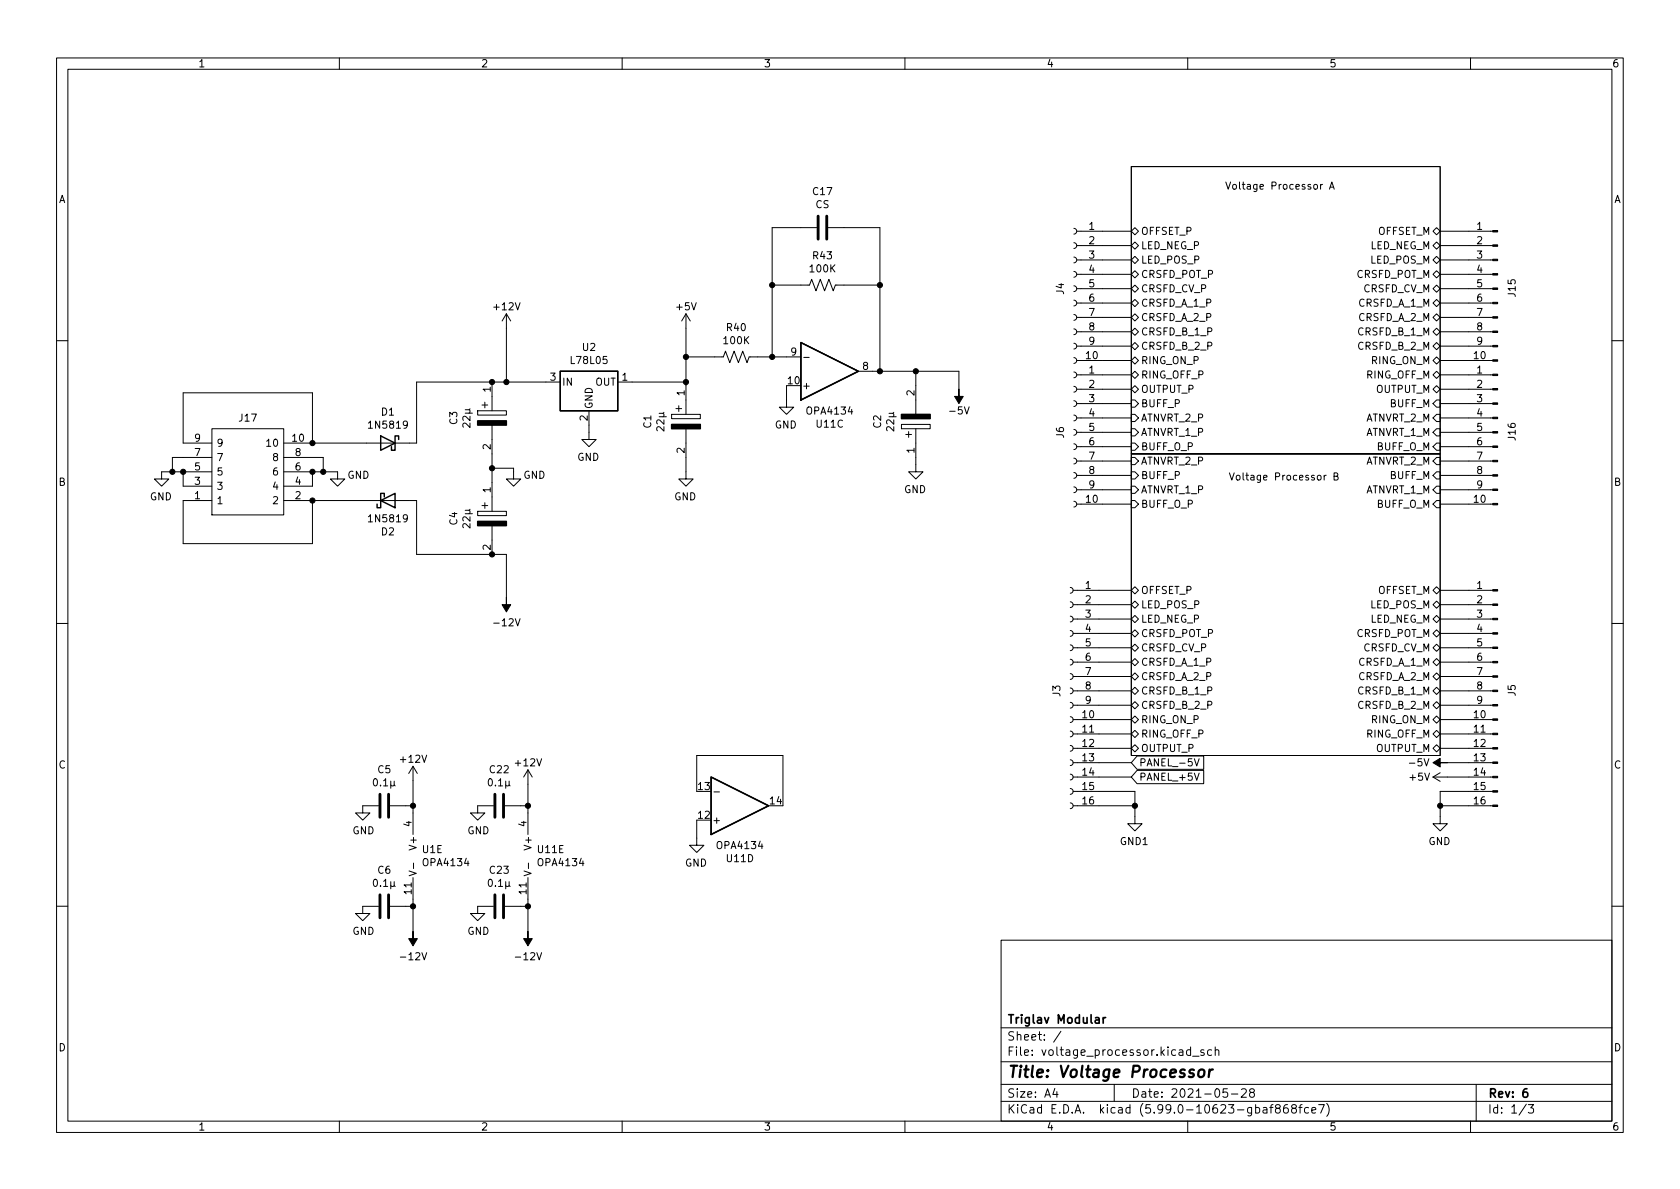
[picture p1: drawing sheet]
<svg xmlns="http://www.w3.org/2000/svg" width="297mm" height="210mm" viewBox="0 0 297 210" stroke-linecap="round" stroke-linejoin="round" font-family="sans-serif">
<g fill="none" stroke="#000" stroke-width=".18">
<path d="M10 10.2h277v190.1h-277zM12 12.2h273v186.1h-273zM60 10.2v2M110 10.2v2M160 10.2v2M210 10.2v2M260 10.2v2M200 29.5h54.6v50.8h-54.6zM216.7 32.2l.5 1.3 .4-1.3M235.1 33.5l.4-1.3 .4 1.3M235.2 33.1h.6M89.5 55.5l-.7 1.3"/>
<path d="M89.5 55.5v12.1M89.5 55.5l.8 1.3M121.3 55.5v17.8M121.3 55.5l-.8 1.3M121.3 55.5l.7 1.3M136.5 50.4h6.6l.4-1 .8 2 .7-2 .8 2 .8-2 .7 2 .4-1h7.9M144.4 40.3h-7.9v22.8M146.4 40.3h9.2v25.4M189.9 58.2l.3 .1 .2 .4-.2 .3-.3 .2M189.9 55.6l.3 .2 .2 .3-.2 .4-.3 .1M189.9 53.1l.3 .1 .2 .4-.2 .3-.3 .2M189.9 50.5l.3 .2 .2 .3-.2 .4-.3 .2"/>
<path d="M189.9 48l.3 .1 .2 .4-.2 .4-.3 .1M189.9 45.5l.3 .1 .2 .4-.2 .3-.3 .2M189.9 42.9l.3 .2 .2 .3-.2 .4-.3 .1M189.9 40.4l.3 .1 .2 .4-.2 .3-.3 .2M190.4 58.7h9.6M190.4 56.1h9.6M190.4 53.6h9.6M190.4 51h9.6M190.4 48.5h9.6M190.4 46h9.6M190.4 43.4h9.6M190.4 40.9h9.6"/>
<path d="M200 40.9l.7-.6 .6 .6-.6 .6zM200 46l.7-.7 .6 .7-.6 .6zM200 48.5l.7-.6 .6 .6-.6 .6zM200 51l.7-.6 .6 .6-.6 .7zM200 53.6l.7-.6 .6 .6-.6 .6zM200 56.1l.7-.6 .6 .6-.6 .7zM200 58.7l.7-.7 .6 .7-.6 .6zM200.7 42.8l.6 .6-.6 .7-.7-.7zM253.4 40.9l.6-.6 .6 .6-.6 .6zM253.4 43.4l.6-.6 .6 .6-.6 .7zM253.4 46l.6-.7 .6 .7-.6 .6zM253.4 48.5l.6-.6 .6 .6-.6 .6z"/>
<path d="M253.4 51l.6-.6 .6 .6-.6 .7zM253.4 53.6l.6-.6 .6 .6-.6 .6zM253.4 56.1l.6-.6 .6 .6-.6 .7zM253.4 58.7l.6-.7 .6 .7-.6 .6zM254.6 58.7h9.3M254.6 56.1h9.3M254.6 53.6h9.3M254.6 51h9.3M254.6 48.5h9.3M254.6 46h9.3M254.6 43.4h9.3M254.6 40.9h9.3"/>
<path d="M10 60.2h2M37.5 75.8h12.7v15.3h-12.7zM37.5 78.4h-5.1v-8.9h22.8v8.9M84.5 72.6h5v.8h-5zM85.2 71.6h1M85.7 71.1v1M87 67.6v5M87 75.2v15.2M99.1 67.6h-25.4v10.8h-23.5M104.1 72.6v5.1h-1.2l1.2 1.3 1.3-1.3h-1.3M109.2 67.6h12.1M118.7 73.3h5.1v.7h-5.1z"/>
<path d="M119.5 72.3h1M120 71.7v1.1M121.3 75.8v8.9h-1.3l1.3 1.3 1.3-1.3h-1.3M121.3 63.1h6.6l.4-1 .7 2 .8-2 .8 2 .7-2 .8 2 .4-1h9.1M139.1 68.2v3.8h-1.3l1.3 1.3 1.2-1.3h-1.2M142.1 63.2h1M151.8 65.7h17.7v3.1M159.4 75.1h5.1v.7h-5.1zM160.1 76.8h1.1M160.7 76.3v1M161.9 75.8v7.6h-1.2l1.2 1.3 1.3-1.3h-1.3M161.9 65.7v7.6"/>
<path d="M189.9 78.5l.3 .1 .2 .4-.2 .3-.3 .2M189.9 75.9l.3 .2 .2 .3-.2 .4-.3 .2M189.9 73.4l.3 .1 .2 .4-.2 .4-.3 .1M189.9 70.9l.3 .1 .2 .4-.2 .3-.3 .2M189.9 68.3l.3 .2 .2 .3-.2 .4-.3 .1M189.9 65.8l.3 .1 .2 .4-.2 .3-.3 .2M189.9 63.2l.3 .2 .2 .3-.2 .4-.3 .2M189.9 60.7l.3 .1 .2 .4-.2 .4-.3 .1M190.4 79h9.6M190.4 76.4h9.6M190.4 73.9h9.6M190.4 71.4h9.6"/>
<path d="M190.4 68.8h9.6M190.4 66.3h9.6M190.4 63.7h9.6M190.4 61.2h9.6M200 61.2l.7-.6 .6 .6-.6 .6zM200 66.3l.7-.6 .6 .6-.6 .6zM200 68.8l.7-.6 .6 .6-.6 .7zM200 73.3h.7l.6 .6-.6 .6h-.7zM200 75.8h.7l.6 .6-.6 .7h-.7zM200 78.4h.7l.6 .6-.6 .6h-.7zM200 70.7h.7l.6 .7-.6 .6h-.7zM200.7 63.1l.6 .6-.6 .7-.7-.7z"/>
<path d="M253.4 61.2l.6-.6 .6 .6-.6 .6zM253.4 63.7l.6-.6 .6 .6-.6 .7zM253.4 66.3l.6-.6 .6 .6-.6 .6zM253.4 68.8l.6-.6 .6 .6-.6 .7zM253.4 76.4l.6-.6h.6v1.3h-.6zM253.4 79l.6-.6h.6v1.2h-.6zM254 73.3h.6v1.2h-.6l-.6-.6zM254 70.7h.6v1.3h-.6l-.6-.6zM254.6 79h9.3M254.6 76.4h9.3M254.6 73.9h9.3M254.6 71.4h9.3"/>
<path d="M254.6 68.8h9.3M254.6 66.3h9.3M254.6 63.7h9.3M254.6 61.2h9.3M285 60.2h2M32.4 83.4v2.6h5.1M37.5 83.4h-8.9v1.3h-1.3l1.3 1.3 1.2-1.3h-1.2M37.5 88.5h-5.1v7.6h22.8v-7.6M37.5 80.9h-7v2.5M50.2 83.4h9.5v1.3h-1.3l1.3 1.3 1.3-1.3h-1.3M50.2 88.5h23.5v9.5h15.8v7.7M50.2 80.9h6.9v2.5"/>
<path d="M55.2 83.4v2.6h-5M84.5 90.4h5v.8h-5zM85.2 89.4h1M85.7 88.9v1M87 82.8h3.8v1.9h-1.3l1.3 1.3 1.3-1.3h-1.3M87 93v5M189.9 88.6l.3 .2 .2 .3-.2 .4-.3 .2M189.9 86.1l.3 .1 .2 .4-.2 .4-.3 .1M189.9 83.6l.3 .1 .2 .4-.2 .3-.3 .2M189.9 81l.3 .2 .2 .3-.2 .4-.3 .1M190.4 89.1h9.6M190.4 86.6h9.6"/>
<path d="M190.4 84.1h9.6M190.4 81.5h9.6M200 80.3h54.6v53.3h-54.6zM200 80.9h.7l.6 .6-.6 .7h-.7zM200 86h.7l.6 .6-.6 .6h-.7zM200 88.5h.7l.6 .6-.6 .7h-.7zM200 83.4h.7l.6 .7-.6 .6h-.7zM217.4 83.6l.4 1.3 .4-1.3M235.9 84.2h.5l.1-.2v-.3l-.6-.1v1.3h.5l.1-.1 .1-.3-.3-.3M253.4 86.6l.6-.6h.6v1.2h-.6zM254 80.9h.6v1.3h-.6l-.6-.7zM254 88.5h.6v1.3h-.6l-.6-.7z"/>
<path d="M254 83.4h.6v1.3h-.6l-.6-.6zM254.6 89.1h9.3M254.6 86.6h9.3M254.6 84.1h9.3M254.6 81.5h9.3M10 110.2h2M189.2 119.1l.4 .2 .1 .3-.1 .4-.4 .1M189.2 116.6l.4 .1 .1 .4-.1 .3-.4 .2M189.2 114l.4 .2 .1 .3-.1 .4-.4 .2M189.2 111.5l.4 .1 .1 .4-.1 .4-.4 .1M189.2 109l.4 .1 .1 .4-.1 .3-.4 .2M189.2 106.4l.4 .2 .1 .3-.1 .4-.4 .1"/>
<path d="M189.2 103.9l.4 .1 .1 .4-.1 .3-.4 .2M189.7 119.6h10.3M189.7 117.1h10.3M189.7 114.5h10.3M189.7 112h10.3M189.7 109.5h10.3M189.7 106.9h10.3M189.7 104.4h10.3M200 104.4l.7-.6 .6 .6-.6 .6zM200 109.5l.7-.7 .6 .7-.6 .6zM200 106.9l.7-.6 .6 .6-.6 .7zM200 112l.7-.6 .6 .6-.6 .6z"/>
<path d="M200 114.5l.7-.6 .6 .6-.6 .7zM200 117.1l.7-.6 .6 .6-.6 .6zM200 119.6l.7-.6 .6 .6-.6 .7zM253.4 104.4l.6-.6 .6 .6-.6 .6zM253.4 109.5l.6-.7 .6 .7-.6 .6zM253.4 106.9l.6-.6 .6 .6-.6 .7zM253.4 112l.6-.6 .6 .6-.6 .6zM253.4 114.5l.6-.6 .6 .6-.6 .7zM253.4 117.1l.6-.6 .6 .6-.6 .6zM253.4 119.6l.6-.6 .6 .6-.6 .7zM254.6 119.6h9.3M254.6 117.1h9.3"/>
<path d="M254.6 114.5h9.3M254.6 112h9.3M254.6 109.5h9.3M254.6 106.9h9.3M254.6 104.4h9.3M285 110.2h2M73 135.5l-.7 1.3M73 135.5v12.1M73 135.5l.8 1.3M93.3 136.1v11.5M93.3 136.1l-.7 1.3M93.3 136.1l.8 1.3"/>
<path d="M123.2 139.9v-6.3h15.2v8.9M189.2 139.4l.4 .2 .1 .3-.1 .4-.4 .2M189.2 136.9l.4 .1 .1 .4-.1 .4-.4 .1M189.2 134.4l.4 .1 .1 .4-.1 .3-.4 .2M189.2 131.8l.4 .2 .1 .3-.1 .4-.4 .1M189.2 129.3l.4 .1 .1 .4-.1 .3-.4 .2M189.2 126.7l.4 .2 .1 .3-.1 .4-.4 .2M189.2 124.2l.4 .1 .1 .4-.1 .4-.4 .1M189.2 121.7l.4 .1 .1 .4-.1 .3-.4 .2M189.7 139.9h11v5.8h-1.3l1.3 1.2 1.2-1.2h-1.2M189.7 137.4h10.3M189.7 134.9h10.3"/>
<path d="M189.7 132.3h10.3M189.7 129.8h10.3M189.7 127.2h10.3M189.7 124.7h10.3M189.7 122.2h10.3M200 124.7l.7-.6 .6 .6-.6 .6zM200 127.2l.7-.6 .6 .6-.6 .7zM200 129.8l.7-.6 .6 .6-.6 .6zM200.7 121.5l.6 .7-.6 .6-.7-.6zM200.7 131.7l.6 .6-.6 .7-.7-.7zM201 133.7h11.8v2.3h-11.8l-1-1.1zM201 136.2h11.8v2.4h-11.8l-1-1.2z"/>
<path d="M211.2 134.2l.4 1.2 .4-1.2M211.2 136.7l.4 1.3 .4-1.3M253.4 122.2l.6-.7 .6 .7-.6 .6zM253.4 124.7l.6-.6 .6 .6-.6 .6zM253.4 127.2l.6-.6 .6 .6-.6 .7zM253.4 129.8l.6-.6 .6 .6-.6 .6zM253.4 132.3l.6-.6 .6 .6-.6 .7zM253.4 137.4l1.2 .8M253.4 137.4h10.5M254.6 136.6l-1.2 .8M254.6 132.3h9.3M254.6 129.8h9.3"/>
<path d="M254.6 127.2h9.3M254.6 124.7h9.3M254.6 122.2h9.3M255.9 134.9h8M263.9 139.9h-9.3v5.8h-1.2l1.2 1.2 1.3-1.2h-1.3M66.9 142.5h-2.8v1.3h1.3l-1.3 1.2-1.2-1.2h1.2M69 142.5h4M72.3 154l1.3 .4-1.3 .5M73 155.2v9.5M73.1 152.6v1M87.2 142.5h-2.7v1.3h1.2l-1.2 1.2-1.3-1.2h1.3M89.3 142.5h4"/>
<path d="M92.6 154l1.3 .4-1.3 .5M93.3 155.2v9.5M93.4 152.6v1M123.2 145v4.5h-1.3l1.3 1.2 1.3-1.2h-1.3M126.2 140h1M189.2 142l.4 .1 .1 .4-.1 .3-.4 .2M189.7 142.5h11M254.6 142.5h9.3M10 160.2h2M66.9 160.3h-2.8v1.2h1.3l-1.3 1.3-1.2-1.3h1.2M69 160.3h4M87.2 160.3h-2.7v1.2h1.2l-1.2 1.3-1.3-1.3h1.3"/>
<path d="M89.3 160.3h4M177 166.3h108v32h-108zM285 160.2h2M60 198.3v2M110 198.3v2M160 198.3v2M177 194.8h108M177 191.8h108M177 187.8h108M177 181.8h108M186.5 192.5l-.4 1h1M186.9 193v1"/>
<path d="M187.6 182.4l-1.3 1.9M197 191.8v3M210 198.3v2M210.5 185.7l-.4-.1-.3 .3v.4l.1 .3h.6M210.5 185.1v1.5M210.9 186.8h1.1M212.9 185.7l-.4-.1-.2 .2 .1 .3 .5 .1v.4h-.6M214.2 185.7l-.4-.1-.3 .3v.4l.1 .3h.6M214.9 185.8l.2-.2 .3 .1 .1 .9M214.9 185.1v1.5M217 192.5h-.7l-.1 .7 .2-.1 .5 .1 .2 .2-.1 .5-.2 .1-.6-.1M217.7 193.5h1.2"/>
<path d="M219.5 192.7l.6-.2 .2 .2 .1 .3-1 1h1M221.2 193.2l-.3-.3 .1-.2 .2-.2 .4 .1 .2 .2-.1 .2-.6 .2-.2 .3 .1 .4 .2 .1h.4l.2-.3-.1-.4-.2-.1M223.4 195.9h.5l.1 .9M224 196.2l-.5 .1a.29 .29 0 0 0-.2 .2 .29 .29 0 0 0 .2 .3h.5M224.5 195.8h.6M225.1 195.3l-.4 .2v1.3M225.8 196l-.3-.3 .1-.2 .2-.2 .4 .1 .2 .2-.1 .2-.7 .2-.1 .3v.2l.3 .3h.4l.2-.3-.1-.4-.2-.1M227.6 195.3a.59 .59 0 0 0-.7 .7v.5l.2 .3h.4l.2-.1 .1-.5-.2-.2-.4-.1-.3 .3M228.6 196l-.2-.3v-.2l.2-.2 .5 .1 .1 .2-.1 .2-.6 .2-.1 .3v.4l.2 .1h.3l.3-.3-.1-.4-.2-.1M229.6 195.8h.6M230.2 195.3l-.3 .2v1.3M231.4 195.9l-.5-.1-.3 .3v.4l.2 .3h.6"/>
<path d="M231.9 196.3l.7-.1v-.3l-.5-.1-.2 .2 .1 .8h.6M233.1 195.3h1l-.6 1.5M234.6 195.1a1.72 1.72 0 0 1 0 2.3M260 198.3v2M261 191.8v6.5M269.9 195.3l-1.3 1.9M270.2 195.3h1l-.6 .6 .5 .1v.7l-.2 .1h-.5l-.2-.1"/>
</g>
<path d="M195.1 179.9v1M195.5 179.9l-.3 .1-.1 .2M193.7 180h.6v.9M194.3 180.3l-.5 .1a.29 .29 0 0 0-.2 .2 .29 .29 0 0 0 .2 .3h.5M270 192.5a.6 .6 0 0 0-.7 .7v.5l.1 .3h.4l.3-.1v-.5l-.1-.2-.4-.1-.3 .3" fill="none" stroke="#000" stroke-width=".3"/>
<path d="M212 189.3a.52 .52 0 0 1 .6-.2 .52 .52 0 0 1 .4 .4l-.1 .6a.55 .55 0 0 1-.5 .4 .55 .55 0 0 1-.6-.4zM213.9 189.1l-.2 1.4M214.4 189.1l-.4 .1-.2 .3" fill="none" stroke="#000" stroke-width=".4"/>
<g fill="#000" stroke="#000" stroke-width=".18">
<path d="M263.9 58.5h.9v.3h-.9zM263.9 56h.9v.3h-.9zM263.9 53.5h.9v.2h-.9zM263.9 50.9h.9v.3h-.9zM263.9 48.4h.9v.2h-.9zM263.9 45.8h.9v.3h-.9zM263.9 43.3h.9v.3h-.9zM263.9 40.8h.9v.2h-.9zM169.5 68.8v1.3h.8l-.8 1.3-.7-1.3h.7zM263.9 78.9h.9v.2h-.9zM263.9 76.3h.9v.3h-.9zM263.9 73.8h.9v.2h-.9z"/>
<path d="M263.9 71.2h.9v.3h-.9zM263.9 68.7h.9v.3h-.9zM263.9 66.2h.9v.2h-.9zM263.9 63.6h.9v.3h-.9zM263.9 61.1h.9v.2h-.9zM263.9 89h.9v.3h-.9zM263.9 86.5h.9v.2h-.9zM263.9 83.9h.9v.3h-.9zM263.9 81.4h.9v.3h-.9zM89.5 105.7v1.2h.8l-.8 1.3-.7-1.3h.7zM263.9 119.5h.9v.3h-.9zM263.9 117h.9v.2h-.9z"/>
<path d="M263.9 114.4h.9v.3h-.9zM263.9 111.9h.9v.2h-.9zM263.9 109.3h.9v.3h-.9zM263.9 106.8h.9v.3h-.9zM263.9 104.3h.9v.2h-.9zM253.4 134.9l1.2-.8v.8h1.3h-1.3v.7zM263.9 137.3h.9v.2h-.9zM263.9 134.7h.9v.3h-.9zM263.9 132.2h.9v.3h-.9zM263.9 129.7h.9v.2h-.9zM263.9 127.1h.9v.3h-.9zM263.9 124.6h.9v.2h-.9z"/>
<path d="M263.9 122h.9v.3h-.9zM263.9 142.4h.9v.2h-.9zM263.9 139.8h.9v.3h-.9zM73 164.7v1.3h.8l-.8 1.3-.7-1.3h.7zM93.3 164.7v1.3h.8l-.8 1.3-.7-1.3h.7z"/>
<circle cx="136.5" cy="50.4" r=".46"/>
<circle cx="155.6" cy="50.4" r=".46"/>
<circle cx="55.2" cy="78.4" r=".46"/>
<circle cx="87" cy="67.6" r=".46"/>
<circle cx="89.5" cy="67.6" r=".46"/>
<circle cx="121.3" cy="63.1" r=".46"/>
<circle cx="121.3" cy="67.6" r=".46"/>
<circle cx="136.5" cy="63.1" r=".46"/>
<circle cx="155.6" cy="65.7" r=".46"/>
<circle cx="161.9" cy="65.7" r=".46"/>
<circle cx="30.5" cy="83.4" r=".46"/>
<circle cx="32.4" cy="83.4" r=".46"/>
<circle cx="55.2" cy="88.5" r=".46"/>
<circle cx="55.2" cy="83.4" r=".46"/>
<circle cx="57.1" cy="83.4" r=".46"/>
<circle cx="87" cy="82.8" r=".46"/>
<circle cx="87" cy="98" r=".46"/>
<circle cx="73" cy="142.5" r=".46"/>
<circle cx="93.3" cy="142.5" r=".46"/>
<circle cx="200.7" cy="142.5" r=".46"/>
<circle cx="254.6" cy="142.5" r=".46"/>
<circle cx="73" cy="160.3" r=".46"/>
<circle cx="93.3" cy="160.3" r=".46"/>
</g>
<path d="M67.3 77.1l2.5 1.3-2.5 1.2zM70.5 77.7v-.6h-.7v2.5h-.6v-.6M99.1 65.7h10.1v6.9h-10.1zM141.6 60.6l10.2 5.1-10.2 5zM67.3 88.5l2.5-1.3v2.6zM67.9 87.9v-.7h-.6v2.6h-.6v-.7M125.7 137.4l10.2 5.1-10.2 5.1z" fill="none" stroke="#000" stroke-width=".25"/>
<path d="M84.5 74.4h5v.8h-5zM118.7 75.1h5.1v.7h-5.1zM159.4 73.3h5.1v.7h-5.1zM84.5 92.2h5v.8h-5z" fill="#000" stroke="#000" stroke-width=".25"/>
<path d="M144.7 38.2v4.1M146.2 38.2v4.1M67.2 140.5v4M67.2 158.2v4.1M68.7 140.5v4M68.7 158.2v4.1M87.5 140.5v4M87.5 158.2v4.1M89 140.5v4M89 158.2v4.1" fill="none" stroke="#000" stroke-width=".51"/>
<text font-size="2.8" x="178" y="190.6">Title: Voltage Processor</text>
<g font-size="2.1">
<text x="178" y="184">Sheet: /</text>
<text x="178" y="181">Triglav Modular</text>
<text x="178" y="186.7">File: voltage_processor.kicad_sch</text>
<text x="178" y="196.9">KiCad E.D.A. kicad (5.99.0-10623-gbaf868fce7)</text>
<text x="178" y="194.1">Size: A4</text>
<text x="200" y="194.1">Date: 2021-05-28</text>
<text x="263" y="194.1">Rev: 6</text>
<text x="263" y="196.9">Id: 1/3</text>
</g>
<g font-size="1.8">
<text x="35" y="11.9">1</text>
<text x="85" y="11.9">2</text>
<text x="135" y="11.9">3</text>
<text x="185" y="11.9">4</text>
<text x="235" y="11.9">5</text>
<text x="285" y="11.9">6</text>
<text x="10.3" y="35.9">A</text>
<text x="143.8" y="34.5">C17</text>
<text x="217.7" y="33.5">Voltage Processor A</text>
<text x="285.3" y="35.9">A</text>
<text x="144.2" y="36.8">CS</text>
<text x="192.5" y="40.6">1</text>
<text x="201.7" y="41.5">OFFSET_P</text>
<text x="243.5" y="41.5">OFFSET_M</text>
<text x="261.1" y="40.6">1</text>
<text x="143.8" y="45.8">R43</text>
<text x="192.5" y="43.2">2</text>
<text x="192.5" y="45.7">3</text>
<text x="201.7" y="44.1">LED_NEG_P</text>
<text x="201.7" y="46.6">LED_POS_P</text>
<text x="242.2" y="44.1">LED_NEG_M</text>
<text x="242.3" y="46.6">LED_POS_M</text>
<text x="261.1" y="43.2">2</text>
<text x="261.1" y="45.7">3</text>
<text x="143.3" y="48.2">100K</text>
<text x="188.1" y="52" transform="rotate(-90 188.1 52)">J4</text>
<text x="192.5" y="48.3">4</text>
<text x="192.5" y="50.8">5</text>
<text x="192.5" y="53.3">6</text>
<text x="201.7" y="49.1">CRSFD_POT_P</text>
<text x="201.7" y="51.7">CRSFD_CV_P</text>
<text x="239.8" y="49.1">CRSFD_POT_M</text>
<text x="241" y="51.7">CRSFD_CV_M</text>
<text x="261.1" y="48.3">4</text>
<text x="261.1" y="50.8">5</text>
<text x="261.1" y="53.3">6</text>
<text x="268" y="52.4" transform="rotate(-90 268 52.4)">J15</text>
<text x="87.4" y="54.9">+12V</text>
<text x="119.7" y="54.9">+5V</text>
<text x="128.6" y="58.5">R40</text>
<text x="192.5" y="55.9">7</text>
<text x="192.5" y="58.4">8</text>
<text x="201.7" y="54.2">CRSFD_A_1_P</text>
<text x="201.7" y="56.8">CRSFD_A_2_P</text>
<text x="201.7" y="59.3">CRSFD_B_1_P</text>
<text x="240.2" y="54.2">CRSFD_A_1_M</text>
<text x="240.2" y="56.8">CRSFD_A_2_M</text>
<text x="240.2" y="59.3">CRSFD_B_1_M</text>
<text x="261.1" y="55.9">7</text>
<text x="261.1" y="58.4">8</text>
<text x="101.1" y="64.4">L78L05</text>
<text x="103" y="62">U2</text>
<text x="128.1" y="60.9">100K</text>
<text x="139.8" y="62.9">9</text>
<text x="152.5" y="65.4">8</text>
<text x="192.1" y="63.5">10</text>
<text x="192.5" y="61">9</text>
<text x="201.7" y="61.8">CRSFD_B_2_P</text>
<text x="201.7" y="64.4">RING_ON_P</text>
<text x="240.2" y="61.8">CRSFD_B_2_M</text>
<text x="242.5" y="64.4">RING_ON_M</text>
<text x="260.6" y="63.5">10</text>
<text x="261.1" y="61">9</text>
<text x="86.7" y="69.3" transform="rotate(-90 86.7 69.3)">1</text>
<text x="97.3" y="67.3">3</text>
<text x="99.3" y="68.2">IN</text>
<text x="105.2" y="68.2">OUT</text>
<text x="110" y="67.3">1</text>
<text x="121" y="70" transform="rotate(-90 121 70)">1</text>
<text x="139.4" y="67.9">10</text>
<text x="141.7" y="68.8">+</text>
<text x="161.7" y="70" transform="rotate(-90 161.7 70)">2</text>
<text x="192.5" y="66">1</text>
<text x="192.5" y="68.6">2</text>
<text x="192.5" y="71.1">3</text>
<text x="201.7" y="66.9">RING_OFF_P</text>
<text x="201.7" y="69.5">OUTPUT_P</text>
<text x="241.6" y="66.9">RING_OFF_M</text>
<text x="243.3" y="69.5">OUTPUT_M</text>
<text x="261.1" y="66">1</text>
<text x="261.1" y="68.6">2</text>
<text x="261.1" y="71.1">3</text>
<text x="42.3" y="74.5">J17</text>
<text x="65.5" y="75.8">1N5819</text>
<text x="67.4" y="73.5">D1</text>
<text x="80.8" y="75" transform="rotate(-90 80.8 75)">C3</text>
<text x="83.2" y="75.4" transform="rotate(-90 83.2 75.4)">þÿ 2 2 µ</text>
<text x="103.9" y="74.4" transform="rotate(-90 103.9 74.4)">2</text>
<text x="104.8" y="72.4" transform="rotate(-90 104.8 72.4)">GND</text>
<text x="115.1" y="75.7" transform="rotate(-90 115.1 75.7)">C1</text>
<text x="117.4" y="76.1" transform="rotate(-90 117.4 76.1)">þÿ 2 2 µ</text>
<text x="137" y="75.8">GND</text>
<text x="142.8" y="73.3">OPA4134</text>
<text x="144.4" y="75.6">U11C</text>
<text x="155.8" y="75.7" transform="rotate(-90 155.8 75.7)">C2</text>
<text x="158.1" y="76.1" transform="rotate(-90 158.1 76.1)">þÿ 2 2 µ</text>
<text x="168.2" y="73.3">-5V</text>
<text x="188.1" y="77.4" transform="rotate(-90 188.1 77.4)">J6</text>
<text x="192.5" y="73.7">4</text>
<text x="192.5" y="76.2">5</text>
<text x="201.7" y="74.5">ATNVRT_2_P</text>
<text x="201.7" y="77.1">ATNVRT_1_P</text>
<text x="201.7" y="72">BUFF_P</text>
<text x="241.4" y="77.1">ATNVRT_1_M</text>
<text x="241.4" y="74.5">ATNVRT_2_M</text>
<text x="245.8" y="72">BUFF_M</text>
<text x="261.1" y="73.7">4</text>
<text x="261.1" y="76.2">5</text>
<text x="268" y="77.8" transform="rotate(-90 268 77.8)">J16</text>
<text x="34.4" y="83.2">5</text>
<text x="34.4" y="80.6">7</text>
<text x="34.4" y="78.1">9</text>
<text x="38.2" y="81.5">7</text>
<text x="38.2" y="79">9</text>
<text x="47.4" y="79">10</text>
<text x="48.4" y="81.5">8</text>
<text x="51.7" y="78.1">10</text>
<text x="52.2" y="83.2">6</text>
<text x="52.2" y="80.6">8</text>
<text x="86.7" y="79.5" transform="rotate(-90 86.7 79.5)">2</text>
<text x="102" y="81.5">GND</text>
<text x="121" y="80.1" transform="rotate(-90 121 80.1)">2</text>
<text x="161.7" y="80.1" transform="rotate(-90 161.7 80.1)">1</text>
<text x="192.5" y="78.7">6</text>
<text x="192.5" y="81.3">7</text>
<text x="192.5" y="83.8">8</text>
<text x="201.7" y="79.6">BUFF_O_P</text>
<text x="201.7" y="82.2">ATNVRT_2_P</text>
<text x="241.4" y="82.2">ATNVRT_2_M</text>
<text x="243.5" y="79.6">BUFF_O_M</text>
<text x="261.1" y="78.7">6</text>
<text x="261.1" y="81.3">7</text>
<text x="261.1" y="83.8">8</text>
<text x="10.3" y="85.9">B</text>
<text x="26.5" y="88.5">GND</text>
<text x="34.4" y="88.3">1</text>
<text x="34.4" y="85.7">3</text>
<text x="38.2" y="89.1">1</text>
<text x="38.2" y="86.6">3</text>
<text x="38.2" y="84.1">5</text>
<text x="48.4" y="89.1">2</text>
<text x="48.4" y="86.6">4</text>
<text x="48.4" y="84.1">6</text>
<text x="52.2" y="88.3">2</text>
<text x="52.2" y="85.7">4</text>
<text x="61.4" y="84.7">GND</text>
<text x="86.7" y="87.1" transform="rotate(-90 86.7 87.1)">1</text>
<text x="92.5" y="84.7">GND</text>
<text x="119.2" y="88.5">GND</text>
<text x="159.8" y="87.2">GND</text>
<text x="192.1" y="88.9">10</text>
<text x="192.5" y="86.4">9</text>
<text x="201.7" y="87.2">ATNVRT_1_P</text>
<text x="201.7" y="89.8">BUFF_O_P</text>
<text x="201.7" y="84.7">BUFF_P</text>
<text x="218.4" y="85">Voltage Processor B</text>
<text x="241.4" y="87.2">ATNVRT_1_M</text>
<text x="243.5" y="89.8">BUFF_O_M</text>
<text x="245.8" y="84.7">BUFF_M</text>
<text x="260.6" y="88.9">10</text>
<text x="261.1" y="86.4">9</text>
<text x="285.3" y="85.9">B</text>
<text x="65.5" y="92.3">1N5819</text>
<text x="67.4" y="94.7">D2</text>
<text x="80.8" y="92.8" transform="rotate(-90 80.8 92.8)">C4</text>
<text x="83.2" y="93.2" transform="rotate(-90 83.2 93.2)">þÿ 2 2 µ</text>
<text x="86.7" y="97.3" transform="rotate(-90 86.7 97.3)">2</text>
<text x="191.9" y="104.1">1</text>
<text x="191.9" y="106.7">2</text>
<text x="201.7" y="105">OFFSET_P</text>
<text x="201.7" y="107.6">LED_POS_P</text>
<text x="242.3" y="107.6">LED_POS_M</text>
<text x="243.5" y="105">OFFSET_M</text>
<text x="261.1" y="104.1">1</text>
<text x="261.1" y="106.7">2</text>
<text x="87.7" y="110.7">-12V</text>
<text x="191.9" y="109.2">3</text>
<text x="191.9" y="111.8">4</text>
<text x="201.7" y="110.1">LED_NEG_P</text>
<text x="201.7" y="112.6">CRSFD_POT_P</text>
<text x="239.8" y="112.6">CRSFD_POT_M</text>
<text x="242.2" y="110.1">LED_NEG_M</text>
<text x="261.1" y="109.2">3</text>
<text x="261.1" y="111.8">4</text>
<text x="191.9" y="114.3">5</text>
<text x="191.9" y="116.8">6</text>
<text x="191.9" y="119.4">7</text>
<text x="201.7" y="115.2">CRSFD_CV_P</text>
<text x="201.7" y="117.7">CRSFD_A_1_P</text>
<text x="240.2" y="117.7">CRSFD_A_1_M</text>
<text x="241" y="115.2">CRSFD_CV_M</text>
<text x="261.1" y="114.3">5</text>
<text x="261.1" y="116.8">6</text>
<text x="261.1" y="119.4">7</text>
<text x="187.5" y="123.2" transform="rotate(-90 187.5 123.2)">J3</text>
<text x="191.9" y="121.9">8</text>
<text x="191.9" y="124.5">9</text>
<text x="201.7" y="120.3">CRSFD_A_2_P</text>
<text x="201.7" y="122.8">CRSFD_B_1_P</text>
<text x="201.7" y="125.3">CRSFD_B_2_P</text>
<text x="240.2" y="120.3">CRSFD_A_2_M</text>
<text x="240.2" y="122.8">CRSFD_B_1_M</text>
<text x="240.2" y="125.3">CRSFD_B_2_M</text>
<text x="261.1" y="121.9">8</text>
<text x="261.1" y="124.5">9</text>
<text x="268" y="123" transform="rotate(-90 268 123)">J5</text>
<text x="191.4" y="127">10</text>
<text x="191.4" y="129.5">11</text>
<text x="201.7" y="127.9">RING_ON_P</text>
<text x="201.7" y="130.4">RING_OFF_P</text>
<text x="241.6" y="130.4">RING_OFF_M</text>
<text x="242.5" y="127.9">RING_ON_M</text>
<text x="260.6" y="127">10</text>
<text x="260.6" y="129.5">11</text>
<text x="10.3" y="135.9">C</text>
<text x="66.8" y="136.7">C5</text>
<text x="70.9" y="134.9">+12V</text>
<text x="86.6" y="136.7">C22</text>
<text x="91.3" y="135.5">+12V</text>
<text x="191.4" y="132.1">12</text>
<text x="191.4" y="134.6">13</text>
<text x="191.4" y="137.2">14</text>
<text x="201.4" y="135.5">PANEL_-5V</text>
<text x="201.7" y="133">OUTPUT_P</text>
<text x="243.3" y="133">OUTPUT_M</text>
<text x="249.4" y="135.5">-5V</text>
<text x="260.6" y="132.1">12</text>
<text x="260.6" y="134.6">13</text>
<text x="260.6" y="137.2">14</text>
<text x="285.3" y="135.9">C</text>
<text x="66.2" y="139">þÿ 0 . 1 µ</text>
<text x="86.5" y="139">þÿ 0 . 1 µ</text>
<text x="123.5" y="139.7">13</text>
<text x="136.2" y="142.2">14</text>
<text x="191.4" y="139.7">15</text>
<text x="191.4" y="142.2">16</text>
<text x="201.4" y="138">PANEL_+5V</text>
<text x="249.3" y="138">+5V</text>
<text x="260.6" y="139.7">15</text>
<text x="260.6" y="142.2">16</text>
<text x="62.3" y="147.5">GND</text>
<text x="72.8" y="146.2" transform="rotate(-90 72.8 146.2)">4</text>
<text x="73.7" y="149.9" transform="rotate(-90 73.7 149.9)">V+</text>
<text x="82.6" y="147.5">GND</text>
<text x="93.1" y="146.2" transform="rotate(-90 93.1 146.2)">4</text>
<text x="94" y="149.9" transform="rotate(-90 94 149.9)">V+</text>
<text x="123.5" y="144.8">12</text>
<text x="125.9" y="145.7">+</text>
<text x="198.1" y="149.4">GND1</text>
<text x="252.5" y="149.4">GND</text>
<text x="66.8" y="154.5">C6</text>
<text x="74.7" y="150.8">U1E</text>
<text x="75" y="153.2">OPA4134</text>
<text x="86.6" y="154.5">C23</text>
<text x="95.1" y="150.8">U11E</text>
<text x="95.3" y="153.2">OPA4134</text>
<text x="121.1" y="153.2">GND</text>
<text x="126.9" y="150.1">OPA4134</text>
<text x="128.5" y="152.4">U11D</text>
<text x="66.2" y="156.8">þÿ 0 . 1 µ</text>
<text x="72.8" y="158.1" transform="rotate(-90 72.8 158.1)">11</text>
<text x="86.5" y="156.8">þÿ 0 . 1 µ</text>
<text x="93.1" y="158.1" transform="rotate(-90 93.1 158.1)">11</text>
<text x="62.3" y="165.3">GND</text>
<text x="82.6" y="165.3">GND</text>
<text x="71.2" y="169.8">-12V</text>
<text x="91.5" y="169.8">-12V</text>
<text x="10.3" y="185.9">D</text>
<text x="285.3" y="185.9">D</text>
<text x="35" y="199.9">1</text>
<text x="85" y="199.9">2</text>
<text x="135" y="199.9">3</text>
<text x="185" y="199.9">4</text>
<text x="235" y="199.9">5</text>
<text x="285" y="199.9">6</text>
</g>
</svg>
